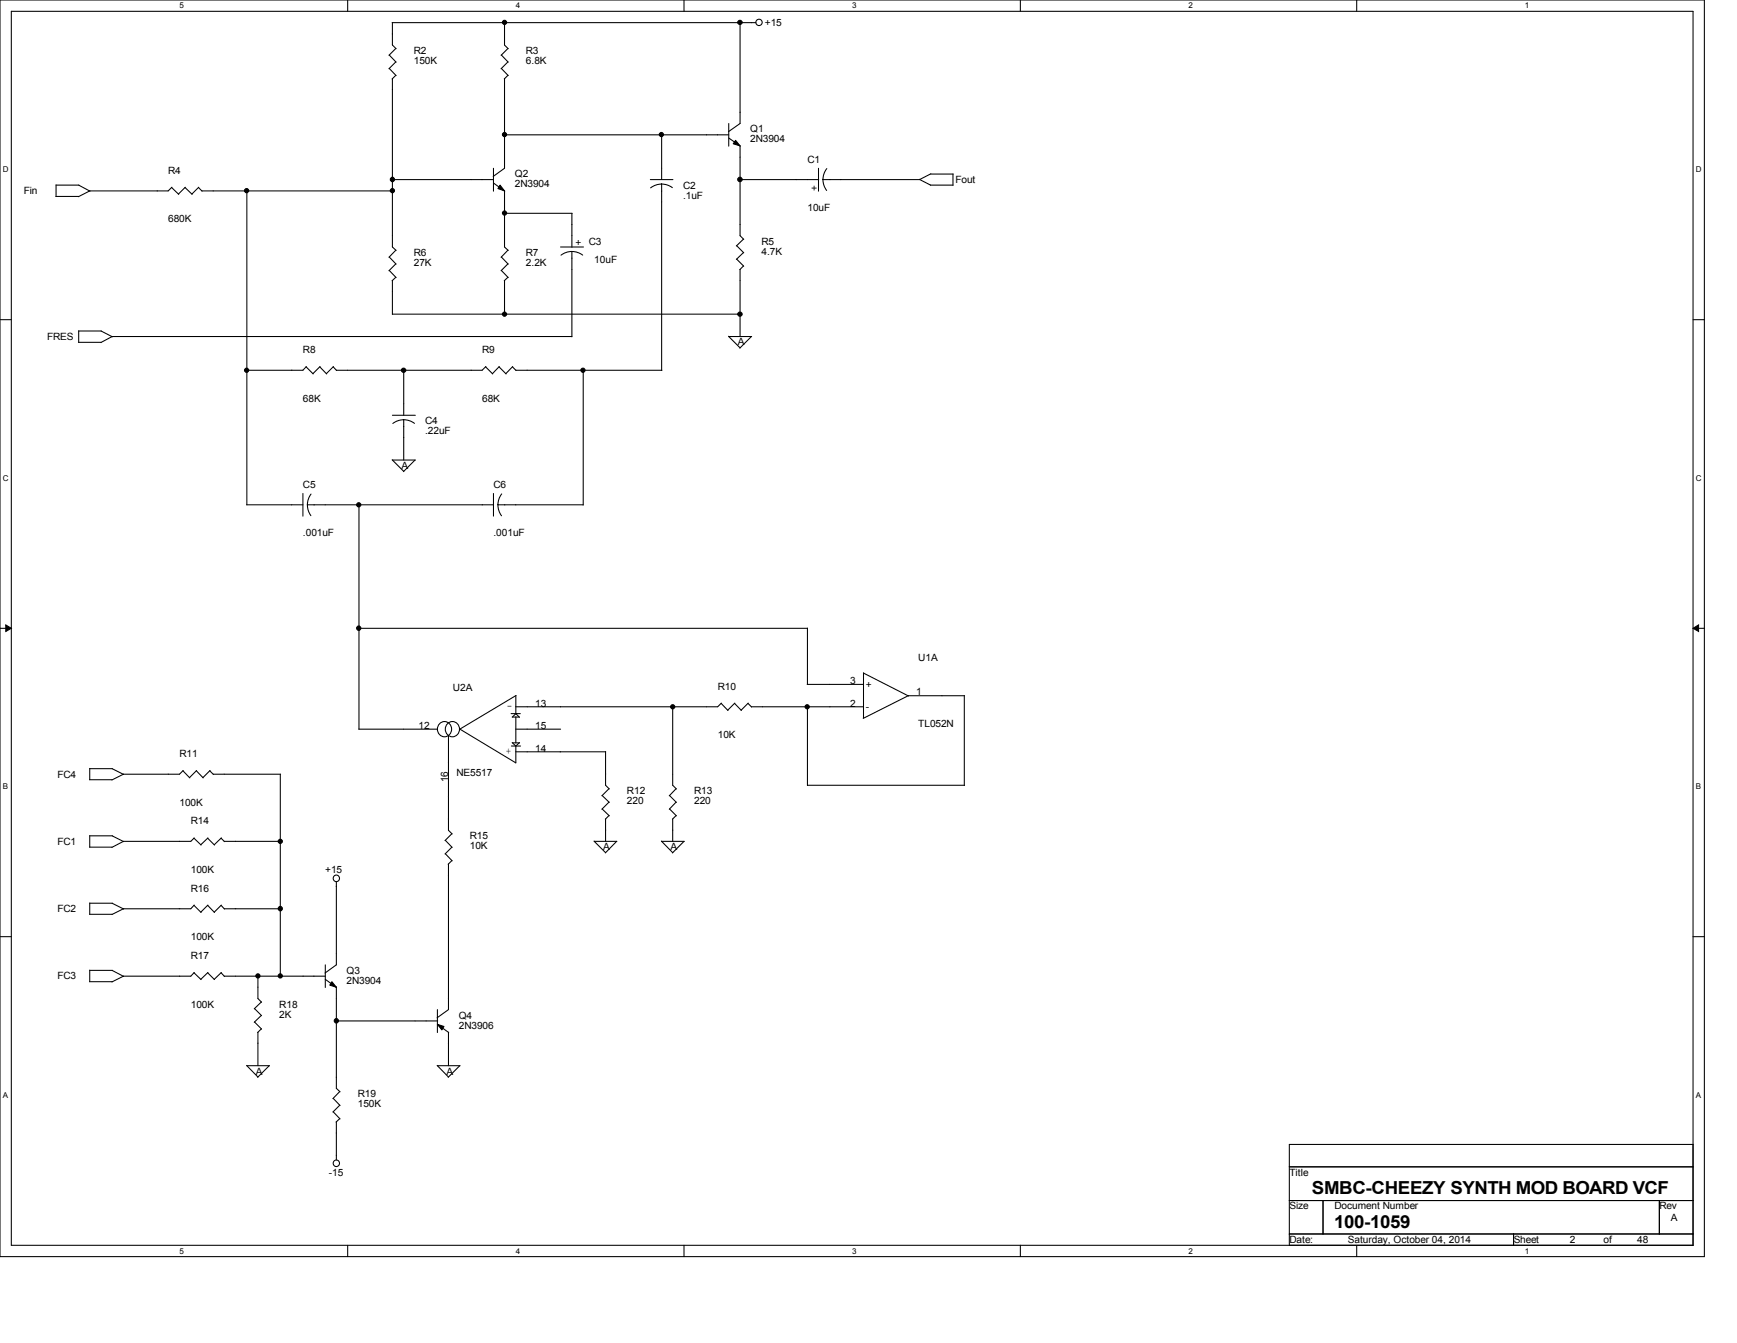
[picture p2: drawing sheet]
<svg xmlns="http://www.w3.org/2000/svg" width="279mm" height="216mm" viewBox="0 0 279 216" stroke-linecap="round" stroke-linejoin="round" font-family="sans-serif">
<path d="M0 0h274.2v202h-274.2zM1.8 1.8h270.5v198.4h-270.5z" fill="none" stroke="#000" stroke-width=".17"/>
<g fill="#fff">
<path d="M28.9 .2h.6v1.4h-.6z"/>
<path d="M28.9 200.4h.6v1.4h-.6z"/>
</g>
<path d="M55.9 0v1.8M55.9 200.2v1.8" fill="none" stroke="#000" stroke-width=".17"/>
<g fill="#fff">
<path d="M83 .2h.7v1.4h-.7z"/>
<path d="M83 200.4h.7v1.4h-.7z"/>
</g>
<path d="M110 0v1.8M110 200.2v1.8" fill="none" stroke="#000" stroke-width=".17"/>
<g fill="#fff">
<path d="M137.1 .2h.7v1.4h-.7z"/>
<path d="M137.1 200.4h.7v1.4h-.7z"/>
</g>
<path d="M164.1 0v1.8M164.1 200.2v1.8" fill="none" stroke="#000" stroke-width=".17"/>
<g fill="#fff">
<path d="M191.2 .2h.7v1.4h-.7z"/>
<path d="M191.2 200.4h.7v1.4h-.7z"/>
</g>
<path d="M218.2 0v1.8M218.2 200.2v1.8" fill="none" stroke="#000" stroke-width=".17"/>
<g fill="#fff">
<path d="M245.3 .2h.7v1.4h-.7z"/>
<path d="M245.3 200.4h.7v1.4h-.7z"/>
<path d="M.5 26.6h.9v1.4h-.9z"/>
<path d="M272.8 26.6h.9v1.4h-.9z"/>
<path d="M.5 76.2h.9v1.4h-.9z"/>
<path d="M272.8 76.2h.9v1.4h-.9z"/>
</g>
<path d="M0 51.4h1.8M272.3 51.4h1.9" fill="none" stroke="#000" stroke-width=".17"/>
<g fill="#fff">
<path d="M.5 125.8h.8v1.4h-.8z"/>
<path d="M272.8 125.8h.8v1.4h-.8z"/>
</g>
<path d="M0 101h1.8M272.3 101h1.9" fill="none" stroke="#000" stroke-width=".17"/>
<path d="M.9 100.5l.9 .5-.9 .5zM272.3 101l.9-.5v1z" fill="#000" stroke="#000" stroke-width=".16"/>
<g fill="#fff">
<path d="M.5 175.3h.8v1.4h-.8z"/>
<path d="M272.8 175.3h.8v1.4h-.8z"/>
</g>
<g fill="none" stroke="#000" stroke-width=".17">
<path d="M62.6 8.8l1.1 1.2M62.6 11l1.1 1.1M63.1 3.6h58.5M63.1 12.7v27l.6 .6M63.1 3.6v3.6l.6 .6M63.7 7.8l-1.1 1.1M63.7 9.9l-1.1 1.1M63.7 12.1l-.6 .6M80.6 8.8l1.1 1.2M80.6 11l1.1 1.1M81.2 3.6v3.6l.5 .6M81.2 12.7v14.4l-1.9 1.3"/>
<path d="M81.7 7.8l-1.1 1.1M81.7 9.9l-1.1 1.1M81.7 12.1l-.6 .6M117.2 19.9v3.6M119 3.6v16.3l-1.8 1.3M9 31.6h3.7M9 29.8h3.7M9 29.7v1.9M12.7 29.8l1.8 .9M27.6 30.1l1.1 1.1M27.6 30.1l-.5 .6h-12.7l-1.8 .9M29.8 30.1l1.1 1.1"/>
<path d="M29.8 30.1l-1.1 1.1M31.9 30.1l.6 .6M32 30.1l-1.1 1.1M32.5 30.7h30.7M39.7 30.6v50.6M63.1 28.9h16.3M79.4 27.1v3.6M79.4 29.4l1.8 1.3M81.2 30.7v9l.5 .6M81.2 21.7h36M81.2 34.3h10.8M90.2 39.7h3.7"/>
<path d="M92 34.3v5.5M104.6 28.9h3.6M106.4 21.6v7.3M106.4 29.6v30M108.1 30.2l-.9-.5-.8-.1-1.1 .2-.6 .4M117.2 22.2l1.9 1.3M118.5 39.5l1.1 1.1M119 23.5v14.4l.6 .6M119 28.9h12.7M119.6 38.4l-1.2 1.1M131.7 27.1v3.6M133 27.1l-.4 .6-.2 1.1 .1 .8 .5 1"/>
<path d="M147.9 28.8l1.8 1M149.6 29.8h3.7M149.7 28h3.6M149.7 27.9l-1.8 1h-15.5M153.3 28v1.8M12.6 55h3.7M12.7 53.2h3.6M12.7 53.2v1.8M16.3 53.2l1.8 .9M18 54.1h74M18 54.1l-1.8 1M49.2 59l1.2 1.1"/>
<path d="M49.3 58.9l-.6 .6h-9M51.4 59l1.1 1.1M51.5 58.9l-1.2 1.2M53.6 59l.5 .6M53.6 58.9l-1.1 1.2M62.6 41.3l1.1 1.2M62.6 43.5l1.1 1.1M63.1 45.1v5.4M63.1 50.5h56M63.7 40.2l-1.1 1.2M63.7 42.4l-1.1 1.1M63.7 44.6l-.6 .5"/>
<path d="M64.9 59.5v7.3M78.1 59l1.1 1.1M78.1 58.9l-.5 .6h-23.5M80.3 59l1.1 1.1M80.3 58.9l-1.1 1.2M80.6 41.3l1.1 1.2M80.6 43.5l1.1 1.1M81.2 45.1v5.4M81.7 40.2l-1.1 1.2M81.7 42.4l-1.1 1.1M81.7 44.6l-.6 .5M82.4 59l.6 .6"/>
<path d="M82.5 58.9l-1.1 1.2M83 59.5h23.5M92 40.4v13.7M93.7 41l-1-.5-.8-.1-1 .3-.7 .3M93.8 59.5v21.7M117.2 54.1l1.8 1.8M117.2 54.1h3.7M118.5 41.7l1.1 1.1M119 43.3v10.8M119.6 40.6l-1.2 1.1M119.6 42.8l-.6 .5M120.9 54.1l-1.9 1.9"/>
<path d="M48.7 79.3v3.7M50 79.4l-.3 .7-.3 1M63.1 73.9l1.8 1.9M63.1 74h3.7M63.1 66.8h3.7M64.9 67.5v6.5M66.7 68.1l-1-.5-.8-.1-1.1 .2-.6 .4M66.8 74l-1.9 1.8M79.4 79.3v3.7M80.7 79.4l-.5 1-.1 .7M39.7 81.2h9M49.4 81.1l.1 .8 .5 1"/>
<path d="M49.4 81.2h30M57.7 81.1v36.1M80.1 81.1l.1 .8 .5 1M80.1 81.2h13.7M57.7 117.2h12.7M57.7 101h72.2M70.8 116.2a1.18 1.18 0 0 1 1.8 1 1.18 1.18 0 0 1-1.8 1 1.28 1.28 0 0 1 0-2zM72.1 116.2a1.18 1.18 0 0 1 1.8 1 1.18 1.18 0 0 1-1.8 1 1.28 1.28 0 0 1 0-2zM72.1 118.3v15.2l.6 .6M73.9 117.2l9.1 5.4v-2.7M82.2 114.7h1.5M82.3 119.9h1.4"/>
<path d="M82.4 115.3h1.1M82.4 119.4l.6 .5 .6-.5M82.4 119.4h1.2M82.9 117.2h7.3M83 111.8v3M83 115.2v4.2M83 114.7l.6 .6M83 111.8l-9 5.4M83 114.7l-.6 .6M108.2 113.6v12.6l.6 .6M116 113.1l1.1 1.1M116 113l-.6 .6h-32.5"/>
<path d="M118.2 113.1l1.1 1.1M118.2 113l-1.1 1.2M120.3 113.1l.6 .6M120.4 113l-1.2 1.2M120.9 113.6h18M129.8 110h9.1M129.9 101v9M129.9 113.6v12.7M138.9 108.2v7.2M138.9 108.2l7.2 3.7M155.1 111.8v14.5M155.2 111.8h-9.1l-7.2 3.7"/>
<path d="M14.4 136.2h3.6M14.4 125.3h3.6M14.4 134.4h3.7M14.4 123.5v1.8M14.4 134.3v1.9M14.4 123.6h3.7M18 134.4l1.9 .9M18 123.6l1.9 .9M29.4 123.9l1.1 1.2M29.5 123.9l-.6 .6h-9l-1.9 .9M31.2 134.7l1.1 1.1M31.2 134.7l-.5 .6h-10.8l-1.9 .9"/>
<path d="M31.6 123.9l1.1 1.2M31.6 123.9l-1.1 1.1M33.4 134.7l1.1 1.1M33.4 134.7l-1.1 1.1M33.7 123.9l.6 .6M33.8 123.9l-1.2 1.1M34.3 124.5h10.8M35.6 134.7l.5 .6M35.6 134.7l-1.1 1.1M36.1 135.3h9M45.1 124.5v32.4M71.6 135.1l1.1 1.1"/>
<path d="M71.6 137.2l1.1 1.2M72.1 138.9v23.4l-1.8 1.3M72.7 134l-1.1 1.1M72.7 136.2l-1.1 1.1M72.7 138.3l-.6 .6M82.9 120.9h14.5M95.5 135.2l1.9 1.9M95.6 135.3h3.6M96.9 127.9l1.1 1.1M96.9 130l1.1 1.1M97.4 120.8v5.4l.6 .6M97.4 131.7v3.6"/>
<path d="M98 126.8l-1.2 1.1M98 128.9l-1.2 1.2M98 131.1l-.6 .6M99.2 135.3l-1.8 1.8M106.4 135.2l1.8 1.9M106.4 135.3h3.7M107.7 127.9l1.1 1.1M107.7 130l1.1 1.1M108.2 131.7v3.6M108.8 126.8l-1.1 1.1M108.8 128.9l-1.1 1.2M108.8 131.1l-.6 .6"/>
<path d="M110 135.3l-1.8 1.8M129.9 126.2h25.3M0 150.6h1.8M14.4 147h3.6M14.4 157.8h3.6M14.4 145.2v1.8M14.4 156v1.8M14.4 145.2h3.7M14.4 156h3.7M18 145.2l1.9 .9M18 156l1.9 1M31.2 156.4l1.1 1.1"/>
<path d="M31.2 145.5l1.1 1.2M31.2 156.3l-.5 .6h-10.8l-1.9 1M31.2 145.5l-.5 .6h-10.8l-1.9 .9M33.4 156.4l1.1 1.1M33.4 145.5l1.1 1.2M33.4 156.3l-1.1 1.1M33.4 145.5l-1.1 1.1M35.6 156.4l.5 .6M35.6 145.5l.5 .6M35.6 156.3l-1.1 1.1M35.6 145.5l-1.1 1.1M36.1 156.9h16.2"/>
<path d="M36.1 146.1h9M41.5 156.9v3.6l.6 .6M52.3 157.4l1.8 1.3M52.3 155.1v3.6M54.1 141.8v13.3l-1.8 1.3M54.1 158.7v16.3l.6 .5M272.3 150.6h1.9M39.7 171.3l1.8 1.8M39.7 171.3h3.6M40.9 162.1l1.2 1.2M40.9 164.3l1.2 1.1M41.5 165.9v5.4"/>
<path d="M42 161.1l-1.1 1.1M42 163.2l-1.1 1.1M42 165.4l-.6 .6M43.3 171.3l-1.9 1.9M53.6 176.6l1.1 1.1M53.6 178.7l1.1 1.2M54.1 164.1h16.3M54.7 175.5l-1.1 1.1M54.7 177.7l-1.1 1.1M54.7 179.8l-.6 .6M70.3 171.3l1.8 1.8M70.4 171.3h3.6"/>
<path d="M70.4 162.3v3.7M70.4 164.7l1.8 1.3M72.1 165.9v5.4M74 171.3l-1.9 1.9M54.1 180.3v6.2M207.4 184h64.9v16.2h-64.9zM207.4 187.6h64.9M207.4 193h64.9M207.4 198.4h64.9M212.8 193v5.4M243.5 198.4v1.8M266.9 193v5.4"/>
<circle cx="122.1" cy="3.6" r=".51"/>
<circle cx="54.1" cy="141.2" r=".52"/>
<circle cx="54.1" cy="187" r=".52"/>
</g>
<g fill="#000" stroke="#000" stroke-width=".17">
<path d="M80.4 29.8l.8 .9-1.1-.4zM118.3 22.6l.7 .9-1.1-.4zM53.4 157.8l.7 .9-1.1-.3zM70.4 164.7l1 .3-.3 .6z"/>
<circle cx="81.2" cy="3.6" r=".34"/>
<circle cx="119" cy="3.6" r=".35"/>
<circle cx="39.7" cy="30.6" r=".34"/>
<circle cx="63.1" cy="28.9" r=".35"/>
<circle cx="63.1" cy="30.6" r=".34"/>
<circle cx="81.2" cy="21.6" r=".34"/>
<circle cx="81.2" cy="34.2" r=".34"/>
<circle cx="106.4" cy="21.6" r=".34"/>
<circle cx="119" cy="28.9" r=".36"/>
<circle cx="39.7" cy="59.5" r=".34"/>
<circle cx="64.9" cy="59.5" r=".35"/>
<circle cx="81.2" cy="50.5" r=".34"/>
<circle cx="93.8" cy="59.5" r=".34"/>
<circle cx="119" cy="50.5" r=".35"/>
<circle cx="57.7" cy="81.2" r=".34"/>
<circle cx="57.7" cy="101" r=".35"/>
<circle cx="108.2" cy="113.6" r=".34"/>
<circle cx="129.8" cy="113.6" r=".34"/>
<circle cx="45.1" cy="135.3" r=".34"/>
<circle cx="41.5" cy="156.9" r=".34"/>
<circle cx="45.1" cy="146.1" r=".35"/>
<circle cx="45.1" cy="156.9" r=".34"/>
<circle cx="54.1" cy="164.1" r=".35"/>
</g>
<g font-size="2.9">
<text x="211" y="192">SMBC-CHEEZY SYNTH MOD BOARD VCF</text>
<text x="214.6" y="197.4">100-1059</text>
</g>
<g font-size="1.6">
<text x="123" y="4.1">+15</text>
<text x="66.6" y="8.7">R2</text>
<text x="66.6" y="10.3">150K</text>
<text x="84.6" y="8.7">R3</text>
<text x="84.6" y="10.3">6.8K</text>
<text x="120.7" y="21.3">Q1</text>
<text x="120.7" y="22.9">2N3904</text>
<text x="27.1" y="28">R4</text>
<text x="82.8" y="28.5">Q2</text>
<text x="129.9" y="26.2">C1</text>
<text x="153.7" y="29.4">Fout</text>
<text x="3.8" y="31.2">Fin</text>
<text x="27.1" y="35.7">680K</text>
<text x="82.8" y="30.1">2N3904</text>
<text x="109.9" y="30.3">C2</text>
<text x="109.9" y="31.9">.1uF</text>
<text x="129.9" y="33.9">10uF</text>
<text x="131.5" y="30.7" transform="rotate(-90 131.5 30.7)">+</text>
<text x="66.6" y="41.1">R6</text>
<text x="84.6" y="41.1">R7</text>
<text x="92.5" y="39.5">+</text>
<text x="94.7" y="39.3">C3</text>
<text x="122.5" y="39.3">R5</text>
<text x="122.5" y="40.9">4.7K</text>
<text x="66.6" y="42.8">27K</text>
<text x="84.6" y="42.8">2.2K</text>
<text x="95.6" y="42.2">10uF</text>
<text x="7.6" y="54.7">FRES</text>
<text x="48.7" y="56.8">R8</text>
<text x="77.6" y="56.8">R9</text>
<text x="118.7" y="55.5">A</text>
<text x="48.7" y="64.6">68K</text>
<text x="77.6" y="64.6">68K</text>
<text x="68.4" y="68.2">C4</text>
<text x="68.4" y="69.8">.22uF</text>
<text x="64.6" y="75.4">A</text>
<text x="48.7" y="78.4">C5</text>
<text x="79.4" y="78.4">C6</text>
<text x="48.7" y="86.2">.001uF</text>
<text x="79.4" y="86.2">.001uF</text>
<text x="147.7" y="106.2">U1A</text>
<text x="72.9" y="111.1">U2A</text>
<text x="86.1" y="113.6">13</text>
<text x="115.5" y="110.9">R10</text>
<text x="136.7" y="113.6">2</text>
<text x="136.7" y="110">3</text>
<text x="139.2" y="110.6">+</text>
<text x="147.4" y="111.8">1</text>
<text x="67.3" y="117.2">12</text>
<text x="81.5" y="114">-</text>
<text x="86.1" y="117.2">15</text>
<text x="115.5" y="118.7">10K</text>
<text x="139.2" y="114.2">-</text>
<text x="147.7" y="116.9">TL052N</text>
<text x="9.2" y="125">FC4</text>
<text x="28.9" y="121.8">R11</text>
<text x="72.1" y="125.8" transform="rotate(-90 72.1 125.8)">16</text>
<text x="73.4" y="124.8">NE5517</text>
<text x="81.4" y="121.2">+</text>
<text x="86.1" y="120.8">14</text>
<text x="28.9" y="129.5">100K</text>
<text x="100.8" y="127.7">R12</text>
<text x="100.8" y="129.3">220</text>
<text x="111.6" y="127.7">R13</text>
<text x="111.6" y="129.3">220</text>
<text x="9.2" y="135.8">FC1</text>
<text x="30.7" y="132.5">R14</text>
<text x="75.6" y="134.9">R15</text>
<text x="75.6" y="136.5">10K</text>
<text x="97" y="136.7">A</text>
<text x="107.9" y="136.7">A</text>
<text x="30.7" y="143.4">R16</text>
<text x="30.7" y="140.3">100K</text>
<text x="52.3" y="140.3">+15</text>
<text x="9.2" y="146.6">FC2</text>
<text x="30.7" y="154.2">R17</text>
<text x="30.7" y="151.1">100K</text>
<text x="9.2" y="157.4">FC3</text>
<text x="30.7" y="162">100K</text>
<text x="44.9" y="162">R18</text>
<text x="55.8" y="156.5">Q3</text>
<text x="55.8" y="158.2">2N3904</text>
<text x="44.9" y="163.6">2K</text>
<text x="73.8" y="163.7">Q4</text>
<text x="73.8" y="165.4">2N3906</text>
<text x="41.2" y="172.8">A</text>
<text x="71.8" y="172.8">A</text>
<text x="57.5" y="176.4">R19</text>
<text x="57.5" y="178">150K</text>
<text x="52.9" y="189">-15</text>
<text x="207.4" y="189">Title</text>
<text x="207.4" y="194.4">Size</text>
<text x="214.6" y="194.4">Document Number</text>
<text x="266.9" y="194.4">Rev</text>
<text x="268.8" y="196.2">A</text>
<text x="207.4" y="199.8">Date:</text>
<text x="216.8" y="199.8">Saturday, October 04, 2014</text>
<text x="243.5" y="199.8">Sheet</text>
<text x="252.5" y="199.8">2</text>
<text x="257.9" y="199.8">of</text>
<text x="263.3" y="199.8">48</text>
</g>
<g font-size="1.3">
<text x="28.9" y="1.4">5</text>
<text x="83" y="1.4">4</text>
<text x="137.1" y="1.4">3</text>
<text x="191.2" y="1.4">2</text>
<text x="245.3" y="1.4">1</text>
<text x=".5" y="27.7">D</text>
<text x="272.8" y="27.7">D</text>
<text x=".5" y="77.3">C</text>
<text x="272.8" y="77.3">C</text>
<text x=".5" y="126.9">B</text>
<text x="272.8" y="126.9">B</text>
<text x=".5" y="176.5">A</text>
<text x="272.8" y="176.5">A</text>
<text x="28.9" y="201.5">5</text>
<text x="83" y="201.5">4</text>
<text x="137.1" y="201.5">3</text>
<text x="191.2" y="201.5">2</text>
<text x="245.3" y="201.5">1</text>
</g>
</svg>
